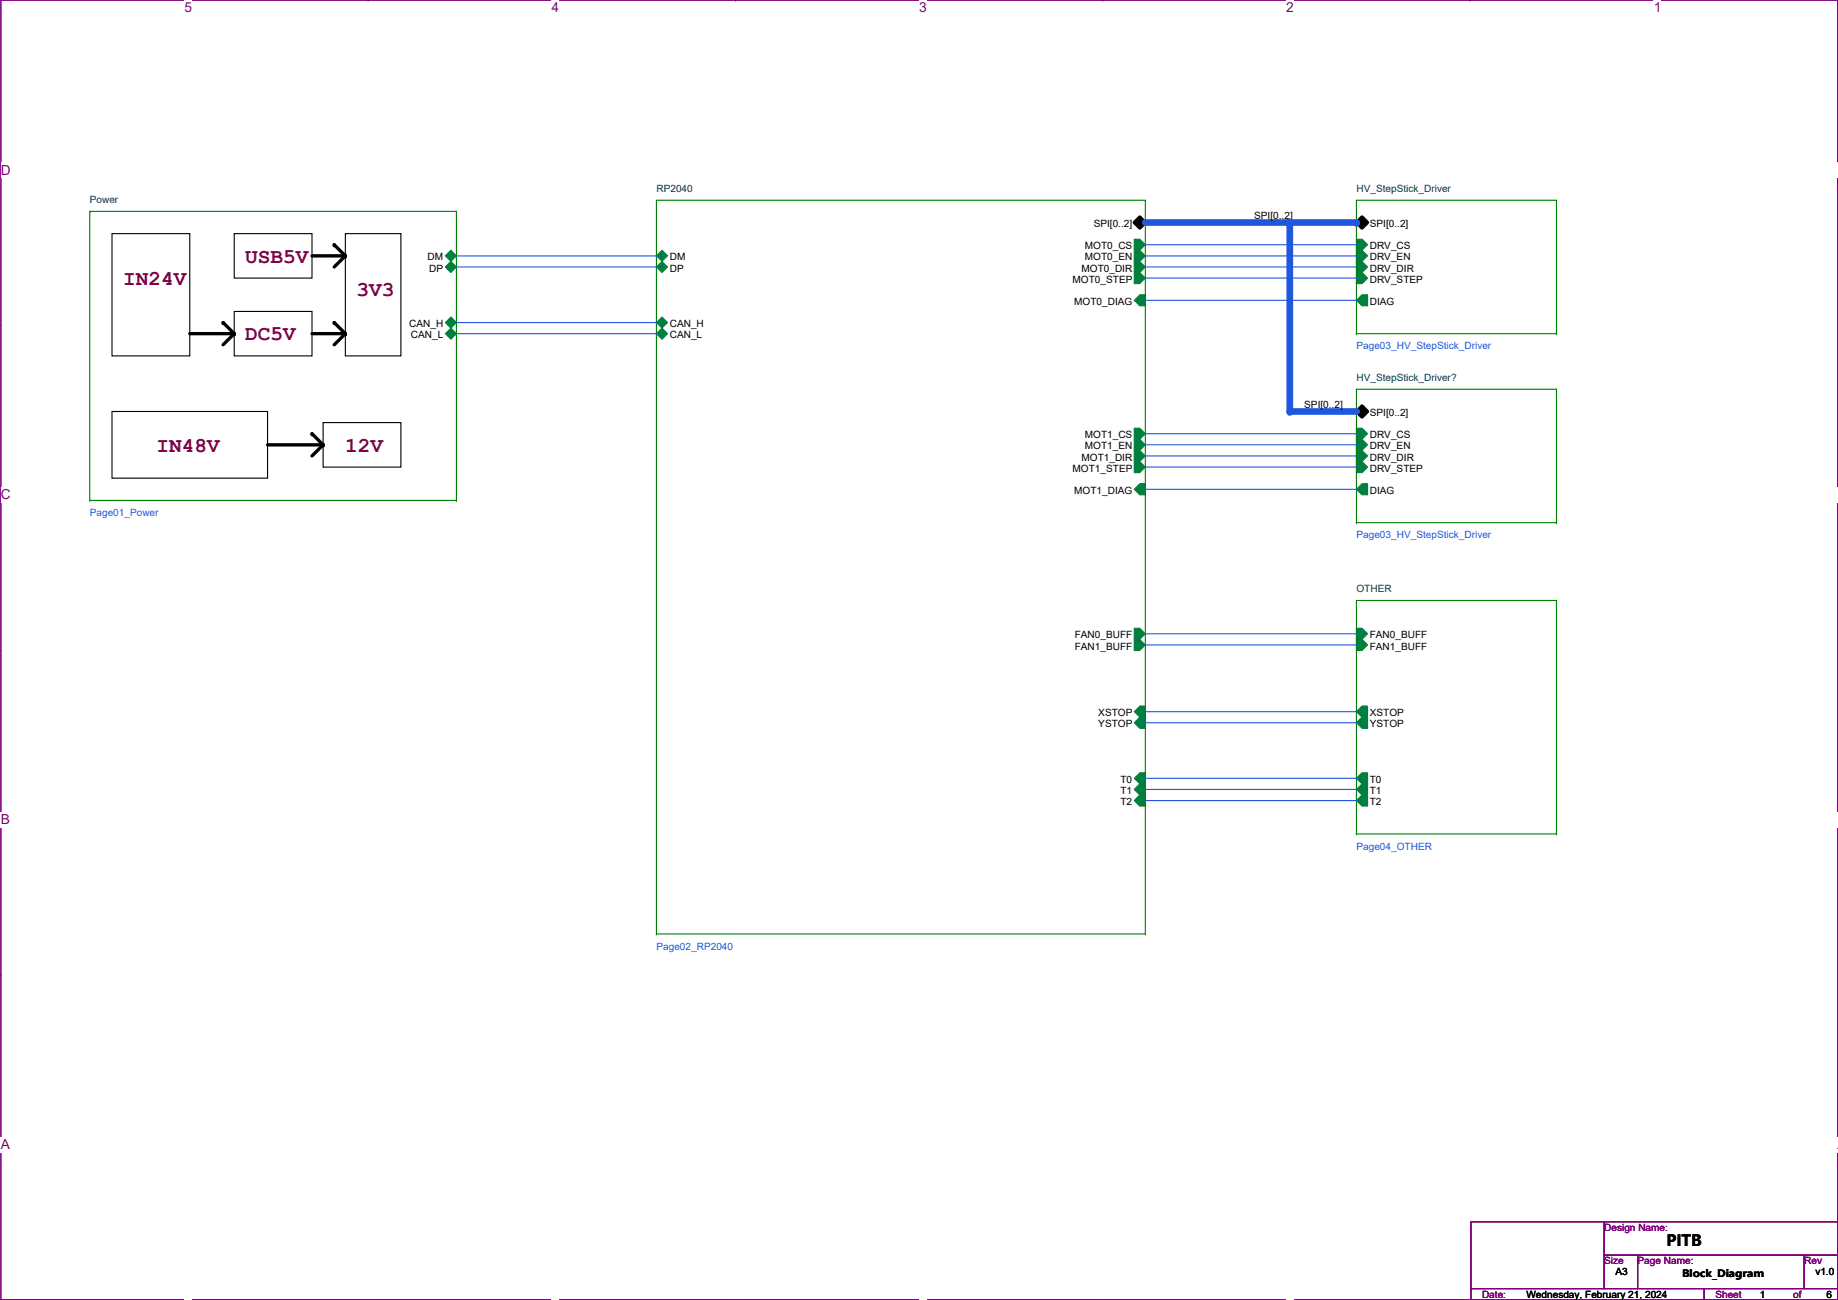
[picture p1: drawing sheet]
<svg xmlns="http://www.w3.org/2000/svg" width="420mm" height="297mm" viewBox="0 0 420 297" stroke-linecap="round" stroke-linejoin="round" font-family="sans-serif">
<path d="M.2 0h419.9v297h-419.9z" fill="none" stroke="#800080" stroke-width=".25"/>
<g fill="#fff">
<path d="M42.2 0h1.7v3.5h-1.7z"/>
<path d="M42.2 297l1.7 .1z"/>
</g>
<path d="M84.1 0h.1M84.1 297h.1" fill="none" stroke="#800080" stroke-width=".25"/>
<g fill="#fff">
<path d="M126.1 0h1.7v3.5h-1.7z"/>
<path d="M126.1 297l1.7 .1z"/>
</g>
<path d="M168.1 0h.1M168.1 297h.1" fill="none" stroke="#800080" stroke-width=".25"/>
<g fill="#fff">
<path d="M210.1 0h1.7v3.5h-1.7z"/>
<path d="M210.1 297l1.7 .1z"/>
</g>
<path d="M252.1 0h.1M252.1 297h.1" fill="none" stroke="#800080" stroke-width=".25"/>
<g fill="#fff">
<path d="M294 0h1.8v3.5h-1.8z"/>
<path d="M294 297l1.8 .1z"/>
</g>
<path d="M336.1 0h.1M336.1 297h.1" fill="none" stroke="#800080" stroke-width=".25"/>
<g fill="#fff">
<path d="M378 0h1.8v3.5h-1.8z"/>
<path d="M378 297l1.8 .1z"/>
<path d="M.2 37.1h2.2v3.5h-2.2z"/>
<path d="M420.1 37.1h.1v3.5h-.1z"/>
<path d="M.2 111.3h2.2v3.5h-2.2z"/>
<path d="M420.1 111.3h.1v3.5h-.1z"/>
</g>
<path d="M.2 74.3h.1M420.1 74.3h.1" fill="none" stroke="#800080" stroke-width=".25"/>
<g fill="#fff">
<path d="M.2 185.6h2.1v3.5h-2.1z"/>
<path d="M420.1 185.6h.1v3.5h-.1z"/>
</g>
<path d="M.2 148.5h.1M420.1 148.5h.1" fill="none" stroke="#800080" stroke-width=".25"/>
<path d="M.2 148.5h.1" fill="none" stroke="#800080" stroke-width=".23"/>
<path d="M420.1 148.5h.1" fill="none" stroke="#800080" stroke-width=".23"/>
<g fill="#fff">
<path d="M.2 259.8h2.1v3.5h-2.1z"/>
<path d="M420.1 259.8h.1v3.5h-.1z"/>
</g>
<path d="M.2 222.7h.1M420.1 222.7h.1M336.2 279.2h30.5v15.2h-30.5zM366.7 279.2h53.4v7.6h-53.4zM336.2 294.4h53.4v2.6h-53.4zM366.7 286.8h7.6v7.6h-7.6zM374.3 286.8h38.1v7.6h-38.1zM389.6 294.4h30.5v2.6h-30.5zM412.4 286.8h7.7v7.6h-7.7z" fill="none" stroke="#800080" stroke-width=".25"/>
<path d="M25.6 53.4h17.8v27.9h-17.8zM53.5 53.4h17.8v10.1h-17.8zM78.9 53.4h12.7v27.9h-12.7zM53.5 71.2h17.8v10.1h-17.8zM25.6 94h35.6v15.3h-35.6zM73.9 96.6h17.7v10.1h-17.7z" fill="none" stroke="#000" stroke-width=".25"/>
<path d="M71.3 58.5h7.6M76.4 55.9l2.5 2.6M78.9 58.5l-2.5 2.5M43.4 76.2h10.1M51 73.7l2.5 2.5M53.5 76.2l-2.5 2.6M71.3 76.2h7.6M76.4 73.7l2.5 2.5M78.9 76.2l-2.5 2.6M71.3 99.1l2.6 2.5M61.2 101.6h12.7M73.9 101.6l-2.6 2.6" fill="none" stroke="#000" stroke-width=".76"/>
<g fill="#000">
<circle cx="76.4" cy="55.9" r=".38"/>
<circle cx="78.9" cy="58.5" r=".38"/>
<circle cx="51" cy="73.7" r=".38"/>
<circle cx="53.5" cy="76.2" r=".38"/>
<circle cx="76.4" cy="73.7" r=".38"/>
<circle cx="78.9" cy="76.2" r=".38"/>
<circle cx="71.3" cy="99.1" r=".38"/>
<circle cx="73.9" cy="101.6" r=".38"/>
</g>
<path d="M150.1 61l1.2-1.3 1.3 1.3-1.3 1.3z" fill-rule="evenodd" fill="#008040"/>
<path d="M150.1 61l1.2-1.3 1.3 1.3-1.3 1.3z" fill="none" stroke="#008040" stroke-width=".25"/>
<path d="M150.1 58.5l1.2-1.3 1.3 1.3-1.3 1.2z" fill-rule="evenodd" fill="#008040"/>
<path d="M150.1 58.5l1.2-1.3 1.3 1.3-1.3 1.2z" fill="none" stroke="#008040" stroke-width=".25"/>
<path d="M259.3 100.4h1.3l1.2 1.2-1.2 1.3h-1.3z" fill-rule="evenodd" fill="#008040"/>
<path d="M259.3 100.4h1.3l1.2 1.2-1.2 1.3h-1.3z" fill="none" stroke="#008040" stroke-width=".25"/>
<path d="M259.3 143.6h1.3l1.2 1.2-1.2 1.3h-1.3z" fill-rule="evenodd" fill="#008040"/>
<path d="M259.3 143.6h1.3l1.2 1.2-1.2 1.3h-1.3z" fill="none" stroke="#008040" stroke-width=".25"/>
<path d="M259.3 146.1h1.3l1.2 1.3-1.2 1.2h-1.3z" fill-rule="evenodd" fill="#008040"/>
<path d="M259.3 146.1h1.3l1.2 1.3-1.2 1.2h-1.3z" fill="none" stroke="#008040" stroke-width=".25"/>
<path d="M259.3 50.8l1.3-1.2 1.2 1.2-1.2 1.3z" fill-rule="evenodd" fill="#000"/>
<path d="M259.3 50.8l1.3-1.2 1.2 1.2-1.2 1.3z" fill="none" stroke="#000" stroke-width=".76"/>
<path d="M259.3 97.8h1.3l1.2 1.3-1.2 1.3h-1.3z" fill-rule="evenodd" fill="#008040"/>
<path d="M259.3 97.8h1.3l1.2 1.3-1.2 1.3h-1.3z" fill="none" stroke="#008040" stroke-width=".25"/>
<path d="M259.3 102.9h1.3l1.2 1.3-1.2 1.3h-1.3z" fill-rule="evenodd" fill="#008040"/>
<path d="M259.3 102.9h1.3l1.2 1.3-1.2 1.3h-1.3z" fill="none" stroke="#008040" stroke-width=".25"/>
<path d="M259.3 105.5h1.3l1.2 1.2-1.2 1.3h-1.3z" fill-rule="evenodd" fill="#008040"/>
<path d="M259.3 105.5h1.3l1.2 1.2-1.2 1.3h-1.3z" fill="none" stroke="#008040" stroke-width=".25"/>
<path d="M150.1 73.7l1.2-1.3 1.3 1.3-1.3 1.3z" fill-rule="evenodd" fill="#008040"/>
<path d="M150.1 73.7l1.2-1.3 1.3 1.3-1.3 1.3z" fill="none" stroke="#008040" stroke-width=".25"/>
<path d="M150.1 76.2l1.2-1.2 1.3 1.2-1.3 1.3z" fill-rule="evenodd" fill="#008040"/>
<path d="M150.1 76.2l1.2-1.2 1.3 1.2-1.3 1.3z" fill="none" stroke="#008040" stroke-width=".25"/>
<path d="M259.3 177.8l1.3-1.2h1.2v2.5h-1.2z" fill-rule="evenodd" fill="#008040"/>
<path d="M259.3 177.8l1.3-1.2h1.2v2.5h-1.2z" fill="none" stroke="#008040" stroke-width=".25"/>
<path d="M259.3 165.1l1.3-1.2h1.2v2.5h-1.2z" fill-rule="evenodd" fill="#008040"/>
<path d="M259.3 165.1l1.3-1.2h1.2v2.5h-1.2z" fill="none" stroke="#008040" stroke-width=".25"/>
<path d="M259.3 162.6l1.3-1.3h1.2v2.6h-1.2z" fill-rule="evenodd" fill="#008040"/>
<path d="M259.3 162.6l1.3-1.3h1.2v2.6h-1.2z" fill="none" stroke="#008040" stroke-width=".25"/>
<path d="M259.3 59.7h1.3l1.2 1.3-1.2 1.3h-1.3z" fill-rule="evenodd" fill="#008040"/>
<path d="M259.3 59.7h1.3l1.2 1.3-1.2 1.3h-1.3z" fill="none" stroke="#008040" stroke-width=".25"/>
<path d="M259.3 57.2h1.3l1.2 1.3-1.2 1.2h-1.3z" fill-rule="evenodd" fill="#008040"/>
<path d="M259.3 57.2h1.3l1.2 1.3-1.2 1.2h-1.3z" fill="none" stroke="#008040" stroke-width=".25"/>
<path d="M259.3 68.6l1.3-1.2h1.2v2.5h-1.2z" fill-rule="evenodd" fill="#008040"/>
<path d="M259.3 68.6l1.3-1.2h1.2v2.5h-1.2z" fill="none" stroke="#008040" stroke-width=".25"/>
<path d="M259.3 62.3h1.3l1.2 1.2-1.2 1.3h-1.3z" fill-rule="evenodd" fill="#008040"/>
<path d="M259.3 62.3h1.3l1.2 1.2-1.2 1.3h-1.3z" fill="none" stroke="#008040" stroke-width=".25"/>
<path d="M259.3 54.7h1.3l1.2 1.2-1.2 1.3h-1.3z" fill-rule="evenodd" fill="#008040"/>
<path d="M259.3 54.7h1.3l1.2 1.2-1.2 1.3h-1.3z" fill="none" stroke="#008040" stroke-width=".25"/>
<path d="M259.3 111.8l1.3-1.3h1.2v2.6h-1.2z" fill-rule="evenodd" fill="#008040"/>
<path d="M259.3 111.8l1.3-1.3h1.2v2.6h-1.2z" fill="none" stroke="#008040" stroke-width=".25"/>
<path d="M259.3 180.4l1.3-1.3h1.2v2.6h-1.2z" fill-rule="evenodd" fill="#008040"/>
<path d="M259.3 180.4l1.3-1.3h1.2v2.6h-1.2z" fill="none" stroke="#008040" stroke-width=".25"/>
<path d="M259.3 182.9l1.3-1.2h1.2v2.5h-1.2z" fill-rule="evenodd" fill="#008040"/>
<path d="M259.3 182.9l1.3-1.2h1.2v2.5h-1.2z" fill="none" stroke="#008040" stroke-width=".25"/>
<path d="M150.1 45.8h.1M150.1 45.8h111.7M150.1 45.8v167.6M261.8 45.8h.1M261.8 45.8v167.6M150.1 213.4h.1M150.1 213.4h111.7M261.8 213.4h.1" fill="none" stroke="#008000" stroke-width=".25"/>
<path d="M310.1 94l1.3-1.2 1.2 1.2-1.2 1.3z" fill-rule="evenodd" fill="#000"/>
<path d="M310.1 94l1.3-1.2 1.2 1.2-1.2 1.3z" fill="none" stroke="#000" stroke-width=".76"/>
<path d="M310.1 111.8l1.3-1.3h1.2v2.6h-1.2z" fill-rule="evenodd" fill="#008040"/>
<path d="M310.1 111.8l1.3-1.3h1.2v2.6h-1.2z" fill="none" stroke="#008040" stroke-width=".25"/>
<path d="M310.1 102.9h1.3l1.2 1.3-1.2 1.3h-1.3z" fill-rule="evenodd" fill="#008040"/>
<path d="M310.1 102.9h1.3l1.2 1.3-1.2 1.3h-1.3z" fill="none" stroke="#008040" stroke-width=".25"/>
<path d="M310.1 100.4h1.3l1.2 1.2-1.2 1.3h-1.3z" fill-rule="evenodd" fill="#008040"/>
<path d="M310.1 100.4h1.3l1.2 1.2-1.2 1.3h-1.3z" fill="none" stroke="#008040" stroke-width=".25"/>
<path d="M310.1 105.5h1.3l1.2 1.2-1.2 1.3h-1.3z" fill-rule="evenodd" fill="#008040"/>
<path d="M310.1 105.5h1.3l1.2 1.2-1.2 1.3h-1.3z" fill="none" stroke="#008040" stroke-width=".25"/>
<path d="M310.1 97.8h1.3l1.2 1.3-1.2 1.3h-1.3z" fill-rule="evenodd" fill="#008040"/>
<path d="M310.1 97.8h1.3l1.2 1.3-1.2 1.3h-1.3z" fill="none" stroke="#008040" stroke-width=".25"/>
<path d="M310.1 88.9h.1M310.1 88.9h45.7M310.1 88.9v30.5M355.8 88.9h.1M355.8 88.9v30.5M310.1 119.4h.1M310.1 119.4h45.7M355.8 119.4h.1" fill="none" stroke="#008000" stroke-width=".25"/>
<path d="M310.1 50.8l1.3-1.2 1.2 1.2-1.2 1.3z" fill-rule="evenodd" fill="#000"/>
<path d="M310.1 50.8l1.3-1.2 1.2 1.2-1.2 1.3z" fill="none" stroke="#000" stroke-width=".76"/>
<path d="M310.1 68.6l1.3-1.2h1.2v2.5h-1.2z" fill-rule="evenodd" fill="#008040"/>
<path d="M310.1 68.6l1.3-1.2h1.2v2.5h-1.2z" fill="none" stroke="#008040" stroke-width=".25"/>
<path d="M310.1 59.7h1.3l1.2 1.3-1.2 1.3h-1.3z" fill-rule="evenodd" fill="#008040"/>
<path d="M310.1 59.7h1.3l1.2 1.3-1.2 1.3h-1.3z" fill="none" stroke="#008040" stroke-width=".25"/>
<path d="M310.1 57.2h1.3l1.2 1.3-1.2 1.2h-1.3z" fill-rule="evenodd" fill="#008040"/>
<path d="M310.1 57.2h1.3l1.2 1.3-1.2 1.2h-1.3z" fill="none" stroke="#008040" stroke-width=".25"/>
<path d="M310.1 62.3h1.3l1.2 1.2-1.2 1.3h-1.3z" fill-rule="evenodd" fill="#008040"/>
<path d="M310.1 62.3h1.3l1.2 1.2-1.2 1.3h-1.3z" fill="none" stroke="#008040" stroke-width=".25"/>
<path d="M310.1 54.7h1.3l1.2 1.2-1.2 1.3h-1.3z" fill-rule="evenodd" fill="#008040"/>
<path d="M310.1 54.7h1.3l1.2 1.2-1.2 1.3h-1.3z" fill="none" stroke="#008040" stroke-width=".25"/>
<path d="M310.1 45.8h.1M310.1 45.8h45.7M310.1 45.8v30.4M355.8 45.8h.1M355.8 45.8v30.4M310.1 76.2h.1M310.1 76.2h45.7M355.8 76.2h.1" fill="none" stroke="#008000" stroke-width=".25"/>
<path d="M310.1 177.8l1.3-1.2h1.2v2.5h-1.2z" fill-rule="evenodd" fill="#008040"/>
<path d="M310.1 177.8l1.3-1.2h1.2v2.5h-1.2z" fill="none" stroke="#008040" stroke-width=".25"/>
<path d="M310.1 162.6l1.3-1.3h1.2v2.6h-1.2z" fill-rule="evenodd" fill="#008040"/>
<path d="M310.1 162.6l1.3-1.3h1.2v2.6h-1.2z" fill="none" stroke="#008040" stroke-width=".25"/>
<path d="M310.1 165.1l1.3-1.2h1.2v2.5h-1.2z" fill-rule="evenodd" fill="#008040"/>
<path d="M310.1 165.1l1.3-1.2h1.2v2.5h-1.2z" fill="none" stroke="#008040" stroke-width=".25"/>
<path d="M310.1 143.6h1.3l1.2 1.2-1.2 1.3h-1.3z" fill-rule="evenodd" fill="#008040"/>
<path d="M310.1 143.6h1.3l1.2 1.2-1.2 1.3h-1.3z" fill="none" stroke="#008040" stroke-width=".25"/>
<path d="M310.1 146.1h1.3l1.2 1.3-1.2 1.2h-1.3z" fill-rule="evenodd" fill="#008040"/>
<path d="M310.1 146.1h1.3l1.2 1.3-1.2 1.2h-1.3z" fill="none" stroke="#008040" stroke-width=".25"/>
<path d="M310.1 180.4l1.3-1.3h1.2v2.6h-1.2z" fill-rule="evenodd" fill="#008040"/>
<path d="M310.1 180.4l1.3-1.3h1.2v2.6h-1.2z" fill="none" stroke="#008040" stroke-width=".25"/>
<path d="M310.1 182.9l1.3-1.2h1.2v2.5h-1.2z" fill-rule="evenodd" fill="#008040"/>
<path d="M310.1 182.9l1.3-1.2h1.2v2.5h-1.2z" fill="none" stroke="#008040" stroke-width=".25"/>
<path d="M310.1 137.2h.1M310.1 137.2h45.7M310.1 137.2v53.3M355.8 137.2h.1M355.8 137.2v53.3M310.1 190.5h.1M310.1 190.5h45.7M355.8 190.5h.1" fill="none" stroke="#008000" stroke-width=".25"/>
<path d="M101.8 73.7l1.3-1.3 1.2 1.3-1.2 1.3z" fill-rule="evenodd" fill="#008040"/>
<path d="M101.8 73.7l1.3-1.3 1.2 1.3-1.2 1.3z" fill="none" stroke="#008040" stroke-width=".25"/>
<path d="M101.8 76.2l1.3-1.2 1.2 1.2-1.2 1.3z" fill-rule="evenodd" fill="#008040"/>
<path d="M101.8 76.2l1.3-1.2 1.2 1.2-1.2 1.3z" fill="none" stroke="#008040" stroke-width=".25"/>
<path d="M101.8 58.5l1.3-1.3 1.2 1.3-1.2 1.2z" fill-rule="evenodd" fill="#008040"/>
<path d="M101.8 58.5l1.3-1.3 1.2 1.3-1.2 1.2z" fill="none" stroke="#008040" stroke-width=".25"/>
<path d="M101.8 61l1.3-1.3 1.2 1.3-1.2 1.3z" fill-rule="evenodd" fill="#008040"/>
<path d="M101.8 61l1.3-1.3 1.2 1.3-1.2 1.3z" fill="none" stroke="#008040" stroke-width=".25"/>
<path d="M20.5 48.3h.1M20.5 48.3h83.8M20.5 48.3v66M104.3 48.3h.1M104.3 48.3v66M20.5 114.3h.1M20.5 114.3h83.8M104.3 114.3h.1" fill="none" stroke="#008000" stroke-width=".25"/>
<path d="M104.3 58.5h45.8M150.1 58.5h.1M104.3 61h45.8M104.3 73.7h45.8M104.3 76.2h45.8M150.1 61h.1M150.1 73.7h.1M150.1 76.2h.1" fill="none" stroke="#2058dd" stroke-width=".25"/>
<path d="M261.8 50.8h33" fill="none" stroke="#2058dd" stroke-width="1.5"/>
<circle cx="294.8" cy="50.8" r=".76" fill="#2058dd"/>
<path d="M294.8 94h15.3" fill="none" stroke="#2058dd" stroke-width="1.5"/>
<circle cx="294.8" cy="94" r=".76" fill="#2058dd"/>
<path d="M294.8 50.8v43.2" fill="none" stroke="#2058dd" stroke-width="1.5"/>
<circle cx="294.8" cy="50.8" r=".76" fill="#2058dd"/>
<circle cx="294.8" cy="50.8" r=".75" fill="#2058dd"/>
<circle cx="294.8" cy="50.8" r=".75" fill="none" stroke="#2058dd" stroke-width=".25"/>
<path d="M294.8 50.8h15.3" fill="none" stroke="#2058dd" stroke-width="1.5"/>
<circle cx="310.1" cy="50.8" r=".76" fill="#2058dd"/>
<g fill="none" stroke="#2058dd" stroke-width=".25">
<path d="M261.8 55.9h48.3M261.8 58.5h48.3M310.1 55.9h.1M310.1 58.5h.1M261.8 61h.1M261.8 61h48.3M261.8 63.5h48.3M261.8 68.6h48.3M310.1 63.5h.1M310.1 68.6h.1M261.8 99.1h48.3M310.1 99.1h.1"/>
<path d="M261.8 104.2h.1M261.8 101.6h48.3M261.8 104.2h48.3M261.8 106.7h48.3M261.8 111.8h48.3M310.1 101.6h.1M310.1 106.7h.1M310.1 111.8h.1M261.8 144.8h48.3M261.8 147.4h48.3M310.1 144.8h.1M310.1 147.4h.1"/>
<path d="M261.8 162.6h48.3M261.8 165.1h48.3M261.8 177.8h48.3M310.1 162.6h.1M310.1 165.1h.1M310.1 177.8h.1M261.8 180.4h48.3M261.8 182.9h48.3M310.1 180.4h.1M310.1 182.9h.1"/>
</g>
<circle cx="294.8" cy="50.8" r=".75" fill="#2058dd"/>
<circle cx="294.8" cy="50.8" r=".75" fill="none" stroke="#2058dd" stroke-width=".25"/>
<g font-size="4.8" fill="#800040">
<text x="56.1" y="60">USB5V</text>
<text x="28.1" y="65.1">IN24V</text>
<text x="81.5" y="67.6">3V3</text>
<text x="56.1" y="77.8">DC5V</text>
<text x="35.8" y="103.2">IN48V</text>
<text x="78.9" y="103.2">12V</text>
</g>
<text font-size="3.6" x="380.9" y="284.7">PITB</text>
<g font-size="3.1" fill="#800080">
<text x="42.2" y="2.8">5</text>
<text x="126.1" y="2.8">4</text>
<text x="210.1" y="2.8">3</text>
<text x="294" y="2.8">2</text>
<text x="378" y="2.8">1</text>
<text x=".2" y="39.9">D</text>
<text x=".2" y="114.1">C</text>
<text x=".2" y="188.4">B</text>
<text x=".2" y="262.6">A</text>
<text x="420.1" y="262.6">A</text>
</g>
<g font-size="2.3" fill="#004040">
<text x="20.5" y="46.3">Power</text>
<text x="150.1" y="43.8">RP2040</text>
<text x="310.1" y="43.8">HV_StepStick_Driver</text>
<text x="310.1" y="87">HV_StepStick_Driver?</text>
<text x="310.1" y="135.2">OTHER</text>
</g>
<g font-size="2.3">
<text x="250" y="51.9">SPI[0..2]</text>
<text x="286.7" y="50.1">SPI[0..2]</text>
<text x="313.1" y="51.9">SPI[0..2]</text>
<text x="97.7" y="59.5">DM</text>
<text x="153.1" y="59.5">DM</text>
<text x="248" y="59.5">MOT0_EN</text>
<text x="248" y="57">MOT0_CS</text>
<text x="313.1" y="59.5">DRV_EN</text>
<text x="313.1" y="57">DRV_CS</text>
<text x="98.1" y="62.1">DP</text>
<text x="153.1" y="62.1">DP</text>
<text x="245.2" y="64.6">MOT0_STEP</text>
<text x="247.2" y="62.1">MOT0_DIR</text>
<text x="313.1" y="62.1">DRV_DIR</text>
<text x="313.1" y="64.6">DRV_STEP</text>
<text x="245.6" y="69.7">MOT0_DIAG</text>
<text x="313.1" y="69.7">DIAG</text>
<text x="93.5" y="74.8">CAN_H</text>
<text x="93.9" y="77.3">CAN_L</text>
<text x="153.1" y="74.8">CAN_H</text>
<text x="153.1" y="77.3">CAN_L</text>
<text x="298.1" y="93.3">SPI[0..2]</text>
<text x="313.1" y="95.1">SPI[0..2]</text>
<text x="248" y="100.2">MOT1_CS</text>
<text x="313.1" y="100.2">DRV_CS</text>
<text x="245.2" y="107.8">MOT1_STEP</text>
<text x="247.2" y="105.2">MOT1_DIR</text>
<text x="248" y="102.7">MOT1_EN</text>
<text x="313.1" y="105.2">DRV_DIR</text>
<text x="313.1" y="102.7">DRV_EN</text>
<text x="313.1" y="107.8">DRV_STEP</text>
<text x="245.6" y="112.9">MOT1_DIAG</text>
<text x="313.1" y="112.9">DIAG</text>
<text x="245.7" y="145.9">FAN0_BUFF</text>
<text x="245.7" y="148.4">FAN1_BUFF</text>
<text x="313.1" y="145.9">FAN0_BUFF</text>
<text x="313.1" y="148.4">FAN1_BUFF</text>
<text x="251.1" y="166.2">YSTOP</text>
<text x="251.1" y="163.7">XSTOP</text>
<text x="313.1" y="163.7">XSTOP</text>
<text x="313.1" y="166.2">YSTOP</text>
<text x="256.1" y="178.9">T0</text>
<text x="313.1" y="178.9">T0</text>
<text x="256.1" y="181.4">T1</text>
<text x="256.1" y="184">T2</text>
<text x="313.1" y="181.4">T1</text>
<text x="313.1" y="184">T2</text>
<text x="369.3" y="291.4">A3</text>
<text x="384.5" y="291.8">Block_Diagram</text>
<text x="415" y="291.4">v1.0</text>
<text x="348.9" y="296.5">Wednesday, February 21, 2024</text>
<text x="402.3" y="296.5">1</text>
<text x="417.5" y="296.5">6</text>
</g>
<g font-size="2.3" fill="#2058dd">
<text x="310.1" y="79.8">Page03_HV_StepStick_Driver</text>
<text x="20.5" y="117.9">Page01_Power</text>
<text x="310.1" y="123">Page03_HV_StepStick_Driver</text>
<text x="310.1" y="194.1">Page04_OTHER</text>
<text x="150.1" y="217">Page02_RP2040</text>
</g>
<g font-size="2.3" fill="#800080">
<text x="366.7" y="281.3">Design Name:</text>
<text x="366.7" y="288.9">Size</text>
<text x="374.3" y="288.9">Page Name:</text>
<text x="412.4" y="288.9">Rev</text>
<text x="338.8" y="296.5">Date:</text>
<text x="392.1" y="296.5">Sheet</text>
<text x="409.9" y="296.5">of</text>
</g>
</svg>
